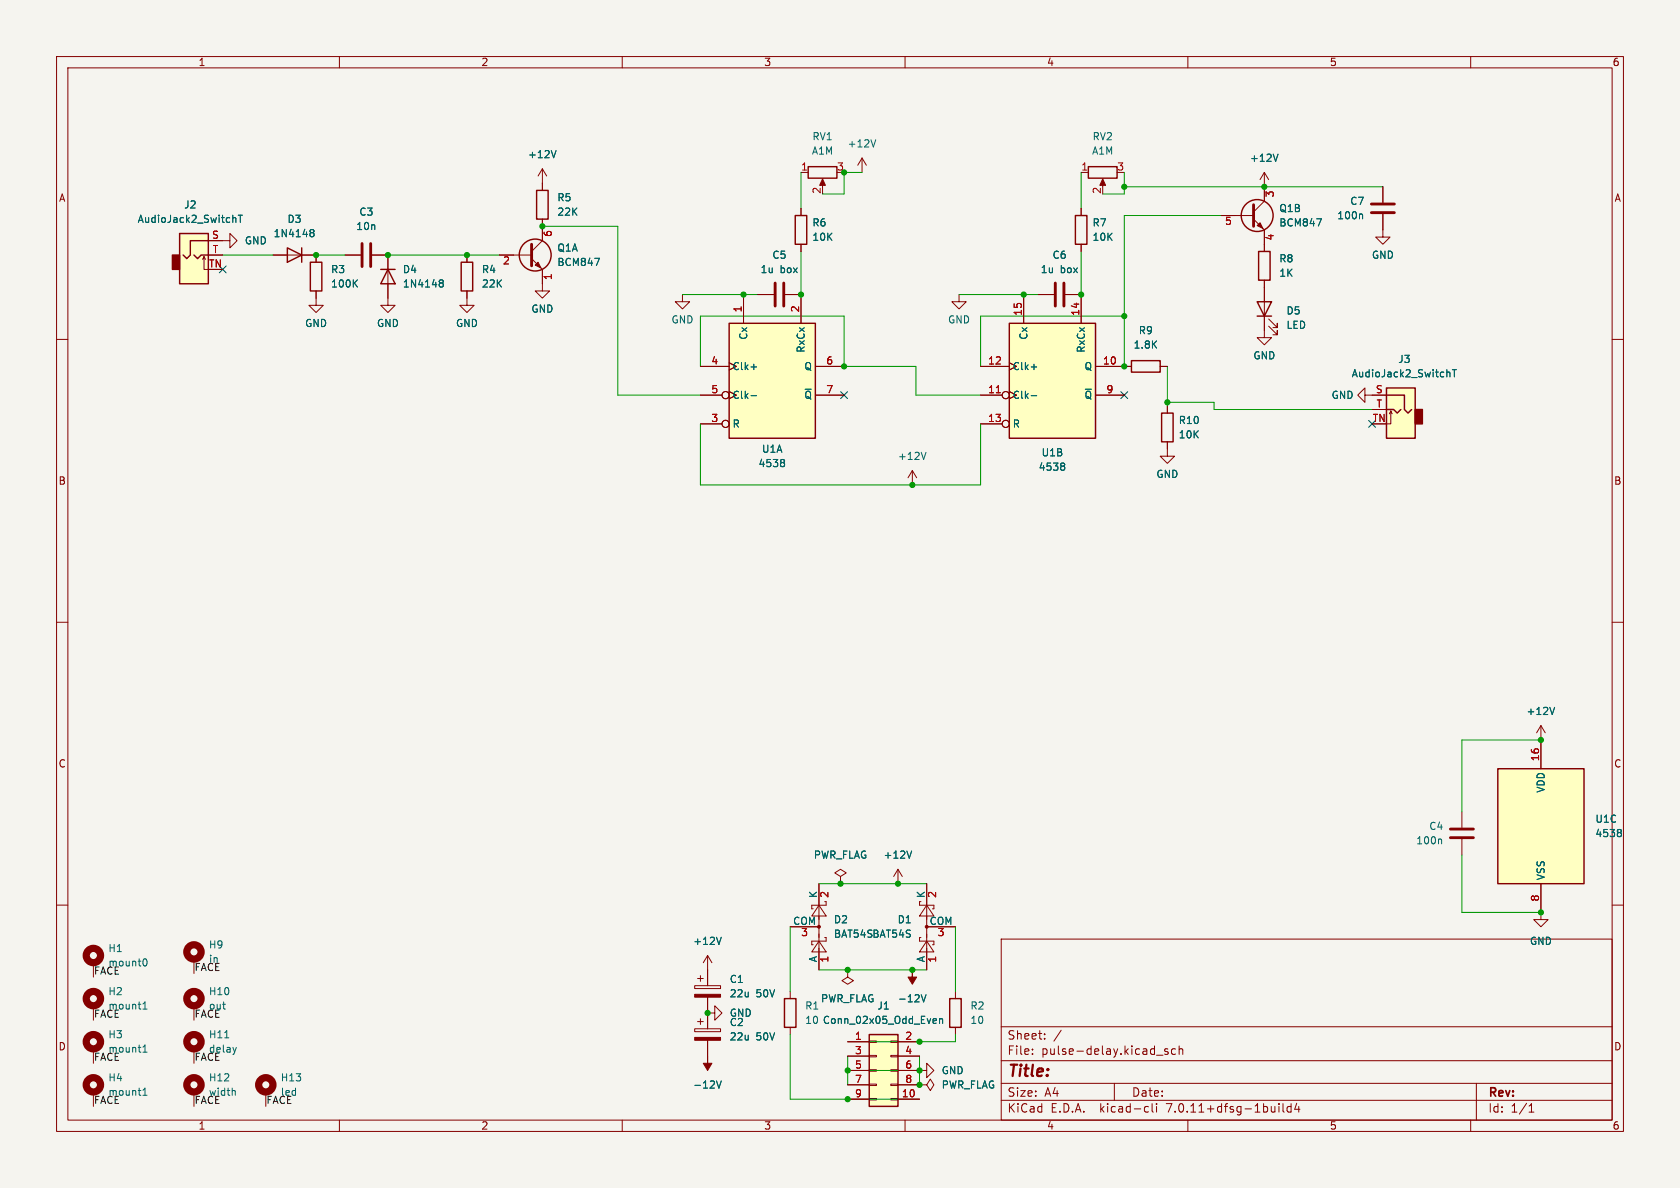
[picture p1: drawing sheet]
<svg xmlns="http://www.w3.org/2000/svg" width="297mm" height="210mm" viewBox="0 0 297 210" stroke-linecap="round" stroke-linejoin="round" font-family="sans-serif">
<path d="M0 0h297v210h-297z" fill="#f5f4ef" stroke="#f5f4ef" stroke-width=".18"/>
<g fill="none" stroke="#840000" stroke-width=".18">
<path d="M10 10h277v190h-277zM12 12h273v186h-273zM60 10v2M110 10v2M160 10v2M210 10v2M260 10v2M95.9 29.8v3.9M95.9 38.7v3.8l-1.9 2M95.9 29.8l-.8 1.3M95.9 29.8l.7 1.3M141.6 36.8v1.3"/>
<path d="M141.6 30.5h1.3M145.4 32v1M152.4 27.9l-.8 1.3M152.4 27.9v2.6M152.4 27.9l.8 1.3M191.1 30.5h1.3M191.1 36.8v1.3M194.9 32v1M215.9 38.1h5.7M221.6 38.7l1.9 1.9v3.9M223.5 30.5v5.1l-1.9 1.9M223.5 30.5l-.7 1.3"/>
<path d="M223.5 30.5l.8 1.3M244.5 37.8v4.1h1.2l-1.2 1.3-1.3-1.3h1.3M244.5 33v2.8M10 60h2M35.8 45.8l.3-.5v2.3h.7M36.1 45.3l.2 .5M36.8 42.5h3.8v-1.2l1.3 1.2-1.3 1.3v-1.3M36.8 45.1h2.6M48.3 45.1h7.6v1.3M55.9 51.4v2.6h1.2l-1.2 1.2-1.3-1.2h1.3M61 45.1h2.8M65.8 45.1h2.8v8.9h1.2l-1.2 1.2-1.3-1.2h1.3"/>
<path d="M82.5 51.4v2.6h1.3l-1.3 1.2-1.2-1.2h1.2M82.5 45.1v1.3M88.3 45.1h5.7M94 45.7l1.9 1.9v3.8h1.3l-1.3 1.3-1.3-1.3h1.3M120.6 52.1v1.2h1.3l-1.3 1.3-1.2-1.3h1.2M131.4 52.1v5.1M134 52.1h2.8M138.8 52.1h2.8v5.1M141.6 43.2v1.3M169.5 52.1v1.2h1.3l-1.3 1.3-1.2-1.3h1.2M181 52.1v5.1M183.5 52.1h2.8"/>
<path d="M188.3 52.1h2.8v5.1M191.1 43.2v1.3M223.5 49.5v10.2h1.3l-1.3 1.3-1.3-1.3h1.3M224.3 57.7l1.5 1.5v-.8v.8h-.8M224.3 56.4l1.5 1.5v-.7v.7h-.8M285 60h2M123.8 74.9h3.8M123.8 64.8h5.1M123.8 69.9h3.8M144.1 64.8h5.1M144.1 69.9h5.1M173.4 74.9h3.8"/>
<path d="M173.4 64.8h5M173.4 69.9h3.8M193.7 64.8h6.3M193.7 69.9h5.1M205.1 64.8h1.3M206.4 78.1v2.5h1.2l-1.2 1.3-1.3-1.3h1.3M206.4 71.8v1.2M241.3 69.9v-1.3l-1.3 1.3 1.3 1.2v-1.2h3.8M242.6 72.4h2.5M245.9 72.6l-.3 .6M246.1 73.2l-.2-.6v2.3h-.8M161.3 83.2l-.8 1.3"/>
<path d="M161.3 83.2v2.5M161.3 83.2l.8 1.3M10 110h2M285 110h2M272.4 128.3l-.7 1.2M272.4 128.3v7.6M272.4 128.3l.8 1.2M10 160h2M144.8 156.2v15.3M146 159.4v.6h-2.5v.7h.3M148.6 154.9l1-.6-1-.6-1 .6 1 .6v1.3M148.6 156.2h.1"/>
<path d="M158.7 153.7l-.7 1.2M158.7 153.7v2.5M158.7 153.7l.8 1.2M162.8 159.4h-.2v.6h2.5v.7h-.3M163.8 156.2v15.3M258.4 143.5v2.8M258.4 148.3v2.8M272.4 156.2v6.4h1.3l-1.3 1.2-1.3-1.2h1.3M285 160h2M16.5 170.2v2.5M16.5 177.8v2.5M34.3 169.5v2.6"/>
<path d="M34.3 177.8v2.5M122.8 174.2h4.6v.6h-4.6zM123.3 173h1M123.8 172.5v1M125.1 179.1h1.3v-1.3l1.2 1.3-1.2 1.2v-1.2M125.1 168.9l-.8 1.3M125.1 168.9v5.3M125.1 176.3v5.6M125.1 168.9l.8 1.3M139.7 163.8h5.1M139.7 175.3v1.2M144.8 166.4l1.2 1.9h-2.5z"/>
<path d="M144.8 160l1.2 1.9h-2.5zM145.8 165.7h.2v.7h-2.5v.6h.3M149.9 171.5v1.2l1 .7-1 .6-1.1-.6 1.1-.7M149.9 171.5h.1M162.8 165.7h-.2v.7h2.5v.6h-.3M163.8 166.4l1.3 1.9h-2.5zM163.8 160l1.3 1.9h-2.5zM163.8 163.8h5.1M168.9 175.3v1.2M177 166h108v32h-108zM16.5 185.4v2.6M16.5 193v2.6"/>
<path d="M34.3 185.4v2.6M34.3 193v2.6M47 193v2.6M60 198v2M110 198v2M122.8 181.9h4.6v.5h-4.6zM123.3 180.6h1M123.8 180.1v1M125.1 183.9v2.8M139.7 181.6v1.3M149.9 184.2h3.8M149.9 194.3h3.8"/>
<path d="M149.9 186.7h3.8M149.9 189.2h3.8M149.9 191.8h3.8M153.7 194.2h1.2v.2h-1.2zM153.7 191.6h1.2v.3h-1.2zM153.7 189.1h1.2v.3h-1.2zM153.7 186.6h1.2v.2h-1.2zM153.7 184h1.2v.3h-1.2zM157.5 194.2h1.2v.2h-1.2zM157.5 191.6h1.2v.3h-1.2zM157.5 189.1h1.2v.3h-1.2zM157.5 186.6h1.2v.2h-1.2z"/>
<path d="M157.5 184h1.2v.3h-1.2zM158.7 189.2h5.1v-1.2l1.3 1.2-1.3 1.3v-1.3M158.7 184.2h3.9M158.7 194.3h3.9M158.7 186.7h3.9M158.7 191.8h3.9M160 198v2M162.6 191.8h1.2l.7-1 .6 1-.6 1-.7-1M162.6 191.8h.1M168.9 181.6v1.3M177 194.5h108M177 191.5h108"/>
<path d="M177 187.5h108M177 181.5h108M182.5 186.3v.1M182.5 185.5v.1M184.7 183.6v.1M184.7 182.8v.1M187.6 182.1l-1.3 2M197 191.5v3M202.6 195.6l.4 .1M203 196.5l-.4 .1M203.7 195.1v1.3l.2 .2M204.5 195.1v.1"/>
<path d="M204.5 195.6v1M204.5 186.5h1.1M206.5 185.5l-.4-.1-.2 .2 .1 .2 .5 .2v.3h-.6M207.8 185.5l-.4-.1-.3 .3v.4l.1 .2h.6M208.5 185.5l.2-.1 .3 .1 .1 .9M208.5 184.9v1.5M210 198v2M226.1 195.1v.1M226.1 195.6v1M226.8 195.1v1.3l.2 .2M228.2 195.7l-.4-.1-.3 .3v.4l.2 .2h.5M228.2 195.1v1.5"/>
<path d="M229.2 195l-.3 1.1h.9M229.6 195.6v1M260 198v2M261 191.5v6.5M270.3 196.6h.9M270.3 195.5l.4-.4v1.5"/>
<circle cx="128.3" cy="69.8" r=".63"/>
<circle cx="128.3" cy="74.9" r=".63"/>
<circle cx="177.8" cy="74.9" r=".63"/>
<circle cx="177.8" cy="69.8" r=".63"/>
</g>
<g fill="#ffffc2" stroke="#ffffc2" stroke-width=".18">
<path d="M128.9 57.2h15.2v20.3h-15.2z"/>
<path d="M178.4 57.2h15.3v20.3h-15.3z"/>
<path d="M31.7 41.3h5.1v8.9h-5.1z"/>
<path d="M245.1 68.6h5.1v8.9h-5.1z"/>
<path d="M264.8 135.9h15.2v20.3h-15.2z"/>
<path d="M153.7 182.9h5v12.7h-5z"/>
</g>
<g fill="none" stroke="#840000" stroke-width=".25">
<path d="M94.9 33.7h2v5h-2zM140.6 38.1h2v5.1h-2zM142.9 29.5h5.1v2h-5.1zM190.1 38.1h2.1v5.1h-2.1zM192.4 29.5h5.1v2h-5.1zM31.7 41.3h5.1v8.9h-5.1zM34.3 45.1l.6 .6 .7-.6h1.2M36.8 42.5h-3.1v2.6l-.7 .6-.6-.6M50.8 43.8l2.5 1.3-2.5 1.3zM53.3 43.8v2.6M54.9 46.4h2v5h-2zM67.3 47.6h2.5"/>
<path d="M68.6 47.6l1.2 2.6h-2.5zM81.5 46.4h2.1v5h-2.1zM128.9 57.2h15.2v20.3h-15.2zM178.4 57.2h15.3v20.3h-15.3zM222.2 53.3h2.6l-1.3 2.6zM222.2 55.9h2.6M222.5 44.5h2v5h-2zM200 63.8h5.1v2h-5.1zM205.4 73h2v5.1h-2zM245.1 68.6h5.1v8.9h-5.1zM245.1 72.4h1.3l.6 .6 .6-.6M245.1 69.9h3.2v2.5l.6 .6 .7-.6"/>
<path d="M264.8 135.9h15.2v20.3h-15.2zM138.7 176.5h2v5.1h-2zM167.9 176.5h2v5.1h-2zM153.7 182.9h5v12.7h-5z"/>
<circle cx="222.2" cy="38.1" r="2.82"/>
<circle cx="94.6" cy="45.1" r="2.82"/>
</g>
<g fill="none" stroke="#006464" stroke-width=".18">
<path d="M41.2 38.5h.4l.1 .8M42.1 38h.7M42.5 38v1.3M98.3 26.6l-.4 1.3M154.8 24.7l-.4 1.3M225.9 27.2l-.4 1.3M232.8 38.7h.8l-.5 1.2M240.7 37.8l.2 .2v.7M54.9 41.1h.1M54.9 40.6h.4l.2 .1v.2l-.2 .2M55 41.1h.3M55 41.1l-.1 .1"/>
<path d="M55.3 41.1l.2 .3v.3l-.2 .2-.4-.1M62.6 50l.6 .7M63.2 49.5l-.7 .7M77.8 50h.1M77.8 49.5h.3l.2 .1 .1 .2-.3 .2M77.9 50h.2M77.9 50l-.1 .1M78.1 50l.3 .3-.1 .3-.2 .1h-.3M105.1 45.7h.9l-.6 1.2M132.8 64.9h.9M132.8 69.9h.9M163.7 80l-.4 1.2"/>
<path d="M182.3 64.9h1M182.3 69.9h1M255.8 65.8h.5v.8M256.8 65.3h.7M257.1 65.3v1.3M138.5 81.2l.2 .3-.2 .3 .2 .2v.3l-.2 .2M188 81.9l.2 .2-.2 .3 .2 .2v.3l-.2 .2M274.8 125l-.4 1.3M161.2 150.4l-.5 1.3M254.7 148.3l.2 .2v.7M286.4 146.6l.2 .3-.2 .3 .2 .2v.3l-.2 .2M25.3 177.5l.3-.4v1.3"/>
<path d="M25.3 178.4h.7M25.5 169.6l.1-.1a.68 .68 0 0 1 .4 .6 .68 .68 0 0 1-.4 .7l-.1-.1M127.5 165.7l-.4 1.2M162.9 175.8l.4 1.3 .4-1.3M25.3 193.6h.7M25.3 185.1l.3-.4v1.3M25.3 192.7l.3-.4v1.3M25.3 186h.7M39.7 183.5h.7M41.4 192.8l.2 .2v.6M41.8 185.2l-.3 .8M126.7 191.1l.4 1.2 .4-1.2"/>
<path d="M165.1 180.1h.4l.1 .3-.7 .1M165.5 180.9h-.4M166.1 180.2l.2-.1h.3v.8M166.1 180.1v.8"/>
</g>
<path d="M221.6 36.2v3.8M242.4 37.6h4.1M242.4 36.1h4.1M64 43.1v4M65.5 43.1v4M94 43.2v3.8M137 50v4.1M138.6 50v4.1M186.6 50v4.1M188.1 50v4.1M256.4 148.1h4.1M256.4 146.6h4.1" fill="none" stroke="#840000" stroke-width=".51"/>
<g fill="#840000" stroke="#840000" stroke-width=".18">
<path d="M145.4 31.6l.5 1.2h-1z"/>
<path d="M194.9 31.6l.6 1.2h-1.1z"/>
<path d="M222.8 39.4l.5 1-1.1-.5z"/>
<path d="M94.6 46.9l.5-.5 .5 1z"/>
<path d="M122.8 175.8h4.6v.5h-4.6z"/>
<path d="M125.1 186.7v1.3h.8l-.8 1.2-.8-1.2h.8z"/>
<path d="M122.8 183.4h4.6v.5h-4.6z"/>
<path d="M161.3 171.5v1.2h.8l-.8 1.3-.8-1.3h.8z"/>
<circle cx="144.8" cy="163.8" r=".25"/>
<circle cx="163.8" cy="163.8" r=".25"/>
</g>
<path d="M176.1 69.4h.8" fill="none" stroke="#a90000" stroke-width=".18"/>
<g fill="none" stroke="#840000" stroke-width="1.3">
<circle cx="16.5" cy="168.9" r="1.27"/>
<circle cx="16.5" cy="176.5" r="1.27"/>
<circle cx="34.3" cy="168.3" r="1.27"/>
<circle cx="34.3" cy="176.5" r="1.27"/>
<circle cx="16.5" cy="191.8" r="1.27"/>
<circle cx="16.5" cy="184.1" r="1.27"/>
<circle cx="34.3" cy="191.8" r="1.27"/>
<circle cx="34.3" cy="184.1" r="1.27"/>
<circle cx="47" cy="191.8" r="1.27"/>
</g>
<g fill="#840000" stroke="#840000" stroke-width=".25">
<path d="M30.5 45.1h1.2v2.5h-1.2z"/>
<path d="M250.2 72.4h1.3v2.5h-1.3z"/>
</g>
<g fill="none" stroke="#009600" stroke-width=".18">
<path d="M141.6 30.5v6.3M152.4 30.5h-3.2v3.8h-3.8M191.1 30.5v6.3M198.8 33h45.7M198.8 30.5v3.8h-3.9M215.9 38.1h-17.1v26.7M39.4 45.1h8.9M55.9 45.1h5.1M68.6 45.1h19.7M95.9 40h13.3v29.9h14.6M120.6 52.1h13.4M141.6 44.5v7.6"/>
<path d="M169.5 52.1h14M191.1 44.5v7.6M198.8 55.9h-25.4v8.9M123.8 74.9v10.8h49.6v-10.8M123.8 64.8v-8.9h25.4v8.9h12.7v5.1h11.5M206.4 71.1h8.2v1.3h28M206.4 64.8v7M272.4 130.8h-14v12.7M144.8 156.2h19M258.4 151.1v10.2h14M139.7 163.8v11.5M144.8 171.5h19"/>
<path d="M168.9 163.8v11.5M139.7 182.9v11.4h22.9M149.9 186.7v5.1M149.9 189.2h12.7M162.6 186.7v5.1M168.9 182.9v1.3h-19"/>
</g>
<path d="M38.8 47l1.2 1.2M40 47l-1.2 1.2M148.6 69.2l1.2 1.3M149.8 69.2l-1.2 1.3M198.1 69.2l1.3 1.3M199.4 69.2l-1.3 1.3M242 74.3l1.2 1.2M243.2 74.3l-1.2 1.2" fill="none" stroke="#000084" stroke-width=".18"/>
<g fill="#009600" stroke="#009600" stroke-width=".18">
<circle cx="162.6" cy="191.8" r=".46"/>
<circle cx="161.3" cy="171.5" r=".46"/>
<circle cx="162.6" cy="184.2" r=".46"/>
<circle cx="162.6" cy="189.2" r=".46"/>
<circle cx="149.9" cy="189.2" r=".46"/>
<circle cx="149.9" cy="171.5" r=".46"/>
<circle cx="149.9" cy="194.3" r=".46"/>
<circle cx="158.7" cy="156.2" r=".46"/>
<circle cx="148.6" cy="156.2" r=".46"/>
<circle cx="125.1" cy="179.1" r=".46"/>
<circle cx="82.5" cy="45.1" r=".46"/>
<circle cx="95.9" cy="40" r=".46"/>
<circle cx="149.2" cy="30.5" r=".46"/>
<circle cx="131.4" cy="52.1" r=".46"/>
<circle cx="141.6" cy="52.1" r=".46"/>
<circle cx="68.6" cy="45.1" r=".46"/>
<circle cx="198.8" cy="55.9" r=".46"/>
<circle cx="191.1" cy="52.1" r=".46"/>
<circle cx="161.3" cy="85.7" r=".46"/>
<circle cx="198.8" cy="64.8" r=".46"/>
<circle cx="149.2" cy="64.8" r=".46"/>
<circle cx="198.8" cy="33" r=".46"/>
<circle cx="181" cy="52.1" r=".46"/>
<circle cx="206.4" cy="71.1" r=".46"/>
<circle cx="272.4" cy="161.3" r=".46"/>
<circle cx="223.5" cy="33" r=".46"/>
<circle cx="272.4" cy="130.8" r=".46"/>
<circle cx="55.9" cy="45.1" r=".46"/>
</g>
<text font-size="2.8" fill="#840000" x="178" y="190.9">Title:</text>
<g font-size="2.1" fill="#840000">
<text x="178" y="184">Sheet:</text>
<text x="178" y="186.7">File:</text>
<text x="184.1" y="186.7">pulse-delay.kicad_sch</text>
<text x="178" y="196.9">KiCad</text>
<text x="178" y="194.1">Size:</text>
<text x="184.7" y="194.1">A4</text>
<text x="185.7" y="196.9">E.D.A.</text>
<text x="194.6" y="196.9">kicad-cli</text>
<text x="200" y="194.1">Date:</text>
<text x="206.5" y="196.9">7.0.11+dfsg-1build4</text>
<text x="263" y="194.3">Rev:</text>
<text x="263" y="196.9">Id:</text>
<text x="267.1" y="196.9">1/1</text>
</g>
<g font-size="1.8" fill="#840000">
<text x="35" y="11.9">1</text>
<text x="85" y="11.9">2</text>
<text x="135" y="11.9">3</text>
<text x="185" y="11.9">4</text>
<text x="235" y="11.9">5</text>
<text x="285" y="11.9">6</text>
<text x="10.3" y="35.9">A</text>
<text x="285.3" y="35.9">A</text>
<text x="10.3" y="85.9">B</text>
<text x="285.3" y="85.9">B</text>
<text x="10.3" y="135.9">C</text>
<text x="285.3" y="135.9">C</text>
<text x="10.3" y="185.9">D</text>
<text x="285.3" y="185.9">D</text>
<text x="35" y="199.9">1</text>
<text x="85" y="199.9">2</text>
<text x="135" y="199.9">3</text>
<text x="185" y="199.9">4</text>
<text x="235" y="199.9">5</text>
<text x="285" y="199.9">6</text>
</g>
<g font-size="1.8" fill="#006464">
<text x="93.2" y="28.2">+12V</text>
<text x="143.4" y="27.5">A1M</text>
<text x="143.5" y="25">RV1</text>
<text x="149.8" y="26.3">+12V</text>
<text x="193" y="27.5">A1M</text>
<text x="193.1" y="25">RV2</text>
<text x="220.9" y="28.8">+12V</text>
<text x="98.4" y="35.8">R5</text>
<text x="24.2" y="39.6">AudioJack2_SwitchT</text>
<text x="32.5" y="37.1">J2</text>
<text x="50.7" y="39.6">D3</text>
<text x="62.9" y="40.9">10n</text>
<text x="63.4" y="38.3">C3</text>
<text x="98.4" y="38.3">22K</text>
<text x="143.5" y="40.2">R6</text>
<text x="193" y="40.2">R7</text>
<text x="226.1" y="40.2">BCM847</text>
<text x="226.1" y="37.7">Q1B</text>
<text x="236.3" y="39">100n</text>
<text x="238.6" y="36.4">C7</text>
<text x="43.2" y="43.4">GND</text>
<text x="48.3" y="42.1">1N4148</text>
<text x="98.4" y="47.2">BCM847</text>
<text x="98.4" y="44.7">Q1A</text>
<text x="136.5" y="45.9">C5</text>
<text x="143.5" y="42.8">10K</text>
<text x="186" y="45.9">C6</text>
<text x="193" y="42.8">10K</text>
<text x="226.1" y="46.6">R8</text>
<text x="242.4" y="45.9">GND</text>
<text x="58.4" y="48.5">R3</text>
<text x="58.4" y="51">100K</text>
<text x="71.1" y="48.5">D4</text>
<text x="71.1" y="51">1N4148</text>
<text x="85.1" y="48.5">R4</text>
<text x="85.1" y="51">22K</text>
<text x="134.4" y="48.5">1u</text>
<text x="137.9" y="48.5">box</text>
<text x="183.9" y="48.5">1u</text>
<text x="187.4" y="48.5">box</text>
<text x="226.1" y="49.1">1K</text>
<text x="53.8" y="58">GND</text>
<text x="66.5" y="58">GND</text>
<text x="80.5" y="58">GND</text>
<text x="93.8" y="55.5">GND</text>
<text x="118.6" y="57.4">GND</text>
<text x="167.5" y="57.4">GND</text>
<text x="201.2" y="59.3">R9</text>
<text x="227.3" y="55.8">D5</text>
<text x="227.3" y="58.3">LED</text>
<text x="129.4" y="65.6">Clk+</text>
<text x="132.3" y="60.2" transform="rotate(-90 132.3 60.2)">Cx</text>
<text x="142.1" y="65.6">Q</text>
<text x="142.5" y="62.5" transform="rotate(-90 142.5 62.5)">RxCx</text>
<text x="178.9" y="65.6">Clk+</text>
<text x="181.8" y="60.2" transform="rotate(-90 181.8 60.2)">Cx</text>
<text x="191.6" y="65.6">Q</text>
<text x="192" y="62.5" transform="rotate(-90 192 62.5)">RxCx</text>
<text x="200.3" y="61.8">1.8K</text>
<text x="221.5" y="63.7">GND</text>
<text x="247.1" y="64.4">J3</text>
<text x="129.4" y="70.7">Clk-</text>
<text x="142.1" y="70.7">~{Q}</text>
<text x="178.9" y="70.7">Clk-</text>
<text x="191.6" y="70.7">~{Q}</text>
<text x="235.3" y="70.7">GND</text>
<text x="238.9" y="66.9">AudioJack2_SwitchT</text>
<text x="129.4" y="75.8">R</text>
<text x="178.9" y="75.8">R</text>
<text x="208.3" y="75.2">R10</text>
<text x="208.3" y="77.7">10K</text>
<text x="134" y="82.8">4538</text>
<text x="134.6" y="80.2">U1A</text>
<text x="158.6" y="81.5">+12V</text>
<text x="183.5" y="83.4">4538</text>
<text x="184" y="80.9">U1B</text>
<text x="204.3" y="84.7">GND</text>
<text x="269.8" y="126.6">+12V</text>
<text x="273.3" y="140.2" transform="rotate(-90 273.3 140.2)">VDD</text>
<text x="250.3" y="149.5">100n</text>
<text x="252.6" y="146.9">C4</text>
<text x="282" y="145.6">U1C</text>
<text x="282" y="148.2">4538</text>
<text x="143.8" y="152">PWR_FLAG</text>
<text x="156.1" y="152">+12V</text>
<text x="273.3" y="155.7" transform="rotate(-90 273.3 155.7)">VSS</text>
<text x="144.5" y="158.9" transform="rotate(-90 144.5 158.9)">K</text>
<text x="163.6" y="158.9" transform="rotate(-90 163.6 158.9)">K</text>
<text x="36.8" y="167.9">H9</text>
<text x="122.5" y="167.2">+12V</text>
<text x="140.1" y="163.6">COM</text>
<text x="147.3" y="163.4">D2</text>
<text x="147.3" y="166">BAT54SBAT54S</text>
<text x="158.6" y="163.4">D1</text>
<text x="164.2" y="163.6">COM</text>
<text x="270.4" y="167.2">GND</text>
<text x="19.1" y="171">mount0</text>
<text x="19.1" y="168.5">H1</text>
<text x="128.9" y="174">C1</text>
<text x="144.5" y="170.2" transform="rotate(-90 144.5 170.2)">A</text>
<text x="163.6" y="170.2" transform="rotate(-90 163.6 170.2)">A</text>
<text x="19.1" y="178.7">mount1</text>
<text x="19.1" y="176.1">H2</text>
<text x="36.8" y="176.1">H10</text>
<text x="128.9" y="179.9">GND</text>
<text x="128.9" y="176.5">22u</text>
<text x="133.7" y="176.5">50V</text>
<text x="142.2" y="178.7">R1</text>
<text x="145" y="177.4">PWR_FLAG</text>
<text x="155" y="178.7">J1</text>
<text x="158.6" y="177.4">-12V</text>
<text x="171.5" y="178.7">R2</text>
<text x="19.1" y="183.7">H3</text>
<text x="36.8" y="183.7">H11</text>
<text x="128.9" y="181.6">C2</text>
<text x="128.9" y="184.1">22u</text>
<text x="133.7" y="184.1">50V</text>
<text x="142.2" y="181.2">10 Conn_02x05_Odd_Even</text>
<text x="145.4" y="181.2">Conn_02x05_Odd_Even</text>
<text x="171.5" y="181.2">10</text>
<text x="19.1" y="186.3">mount1</text>
<text x="19.1" y="191.4">H4</text>
<text x="36.8" y="191.4">H12</text>
<text x="36.8" y="186.3">delay</text>
<text x="49.5" y="191.4">H13</text>
<text x="166.4" y="190.1">GND</text>
<text x="19.1" y="193.9">mount1</text>
<text x="122.5" y="192.6">-12V</text>
<text x="166.4" y="192.6">PWR_FLAG</text>
</g>
<g font-size="1.8" fill="#a90000">
<text x="141.5" y="30.2">1</text>
<text x="145.2" y="34.4" transform="rotate(-90 145.2 34.4)">2</text>
<text x="147.9" y="30.2">3</text>
<text x="191.1" y="30.2">1</text>
<text x="194.7" y="34.4" transform="rotate(-90 194.7 34.4)">2</text>
<text x="197.4" y="30.2">3</text>
<text x="225.5" y="35" transform="rotate(-90 225.5 35)">3</text>
<text x="97.9" y="42" transform="rotate(-90 97.9 42)">6</text>
<text x="216.5" y="40.1">5</text>
<text x="36.8" y="47.4">TN</text>
<text x="37.4" y="42.3">S</text>
<text x="37.5" y="44.8">T</text>
<text x="88.8" y="47.1">2</text>
<text x="225.5" y="42.6" transform="rotate(-90 225.5 42.6)">4</text>
<text x="97.9" y="49.6" transform="rotate(-90 97.9 49.6)">1</text>
<text x="131.2" y="55.3" transform="rotate(-90 131.2 55.3)">1</text>
<text x="141.4" y="55.3" transform="rotate(-90 141.4 55.3)">2</text>
<text x="180.7" y="55.9" transform="rotate(-90 180.7 55.9)">15</text>
<text x="190.9" y="55.9" transform="rotate(-90 190.9 55.9)">14</text>
<text x="125.7" y="64.5">4</text>
<text x="146" y="64.5">6</text>
<text x="174.6" y="64.5">12</text>
<text x="194.9" y="64.5">10</text>
<text x="125.7" y="69.6">5</text>
<text x="146" y="69.6">7</text>
<text x="174.6" y="69.6">11</text>
<text x="195.5" y="69.6">9</text>
<text x="243.1" y="69.6">S</text>
<text x="125.7" y="74.7">3</text>
<text x="174.6" y="74.7">13</text>
<text x="242.6" y="74.7">TN</text>
<text x="243.3" y="72.1">T</text>
<text x="272.2" y="134.7" transform="rotate(-90 272.2 134.7)">16</text>
<text x="146.8" y="158.8" transform="rotate(-90 146.8 158.8)">2</text>
<text x="165.8" y="158.8" transform="rotate(-90 165.8 158.8)">2</text>
<text x="272.2" y="159.5" transform="rotate(-90 272.2 159.5)">8</text>
<text x="141.5" y="165.8">3</text>
<text x="165.7" y="165.8">3</text>
<text x="146.8" y="170.3" transform="rotate(-90 146.8 170.3)">1</text>
<text x="165.8" y="170.3" transform="rotate(-90 165.8 170.3)">1</text>
<text x="151.1" y="183.9">1</text>
<text x="159.9" y="183.9">2</text>
<text x="151.1" y="186.4">3</text>
<text x="151.1" y="189">5</text>
<text x="151.1" y="191.5">7</text>
<text x="159.9" y="186.4">4</text>
<text x="159.9" y="189">6</text>
<text x="159.9" y="191.5">8</text>
<text x="151.1" y="194.1">9</text>
<text x="159.3" y="194.1">10</text>
</g>
<g font-size="1.8" fill="#0f0f0f">
<text x="16.5" y="172.4">FACE</text>
<text x="34.3" y="171.7">FACE</text>
<text x="36.8" y="170.4">in</text>
<text x="16.5" y="180">FACE</text>
<text x="34.3" y="180">FACE</text>
<text x="36.8" y="178.7">out</text>
<text x="16.5" y="187.6">FACE</text>
<text x="34.3" y="187.6">FACE</text>
<text x="16.5" y="195.2">FACE</text>
<text x="34.3" y="195.2">FACE</text>
<text x="36.8" y="193.9">width</text>
<text x="47" y="195.2">FACE</text>
<text x="49.5" y="193.9">led</text>
</g>
</svg>
